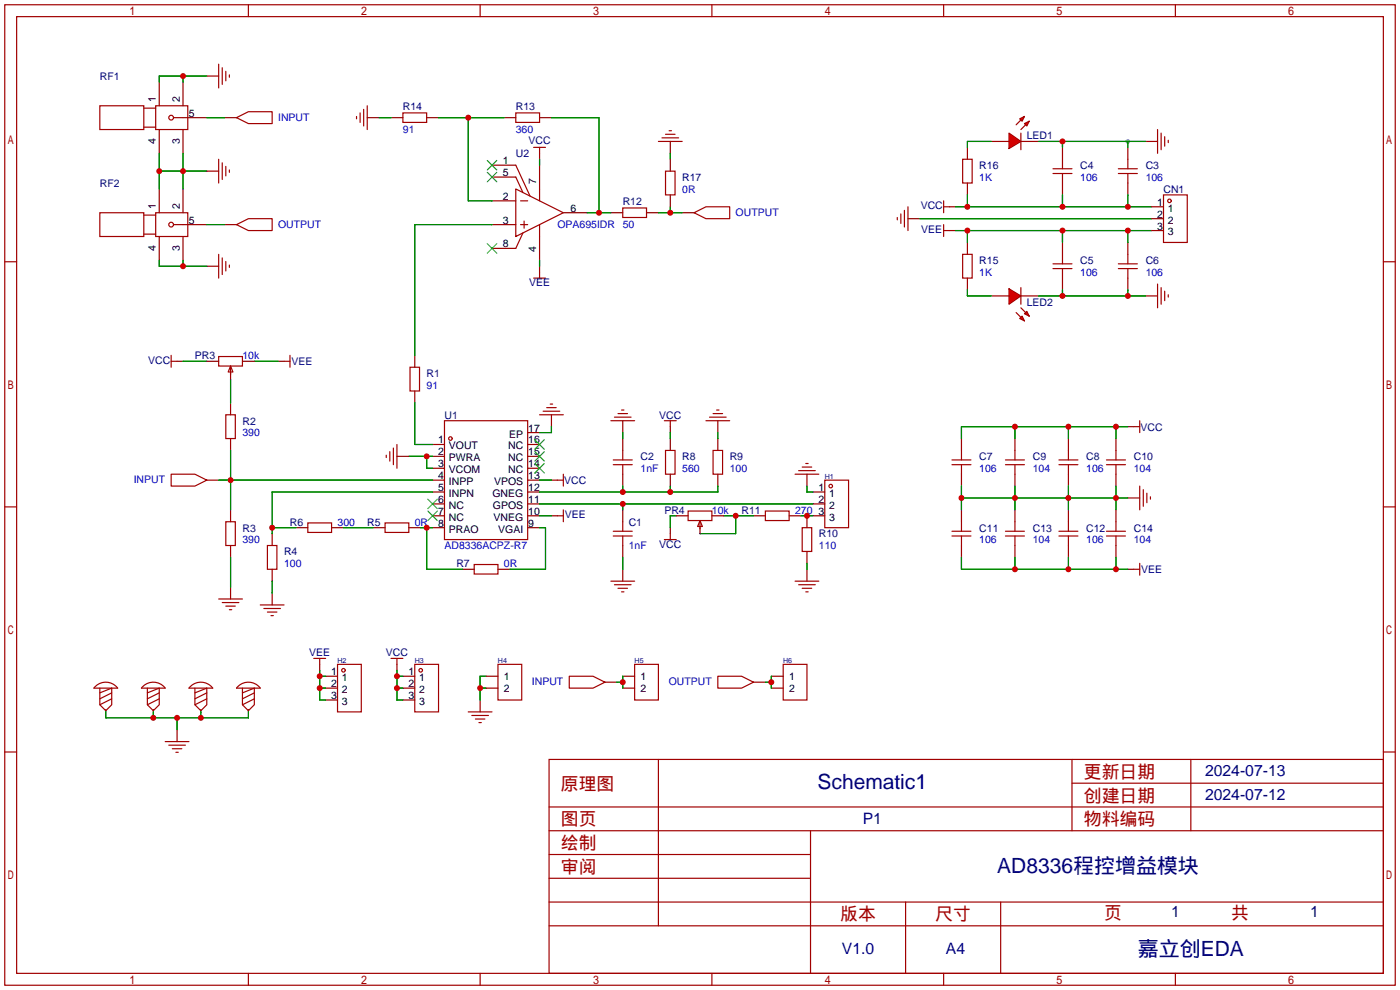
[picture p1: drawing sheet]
<svg xmlns="http://www.w3.org/2000/svg" width="299mm" height="212mm" viewBox="0 0 299 212" stroke-linecap="round" stroke-linejoin="round" font-family="sans-serif">
<circle cx="241" cy="30.2" r=".51" fill="#999"/>
<g fill="none" stroke="#a10000" stroke-width=".25">
<path d="M1 1h297.2v209.6h-297.2zM3.6 3.6h292.1v204.4h-292.1zM53.1 1v2.6M102.6 1v2.6M152.1 1v2.6M201.7 1v2.6M251.2 1v2.6M76.2 24.9v.5M77 24.1v2.1M77.7 23.4v3.5M78.5 22.6v5.1M86.1 24.1h5.1v2.1h-5.1z"/>
<path d="M110.2 24.1h5.1v2.1h-5.1zM110.2 37.8l1.6 3.3M110.2 35.3l3.1 6.6M114 31.5h2.6M115.3 31.5v1.3M140.7 30.2h5.1M141.5 29.5h3.5M142.2 28.7h2.1M143 27.9h.5M218.2 28.4v3.6M225 37.1h4.1M225 36.1h4.1"/>
<path d="M227.1 34v2.1M227.1 37.1v2M239 37.1h4.1M239 36.1h4.1M241 34v2.1M241 37.1v2M1 55.9h2.6M110.2 40.4l10.2 5.1-10.2 5zM111.3 42.9h1.5M111.3 48h1.5M111.8 49.8l-1.6 3.3M112 47.2v1.6"/>
<path d="M114 59.4h2.6M115.3 40.4v2.5M115.3 48v2.5M115.3 58.2v1.2M133.1 44.4h5.1v2.1h-5.1zM148.3 45.5l2.6-1.3h5.1v2.5h-5.1zM225 57.4h4.1M225 56.4h4.1M227.1 54.4v2M227.1 57.4v2M239 57.4h4.1M239 56.4h4.1"/>
<path d="M241 54.4v2M241 57.4v2M295.7 55.9h2.5M36.6 75.9v2.6M36.6 77.2h1.2M60.7 77.2h1.3M62 75.9v2.6M87.6 78.5h2.1v5.1h-2.1zM48.3 88.6h2v5.1h-2zM82.5 97.3v.5M83.3 96.5v2.1M84.1 95.8v3.5"/>
<path d="M84.8 95v5.1M95 89.9h17.8v25.4h-17.8zM115.3 88.6h5.1M116.1 87.9h3.5M116.8 87.1h2.1M117.6 86.4h.5M130.6 89.9h5M131.1 99.3h4M131.1 98.3h4M131.3 89.2h3.6M132.1 88.4h2M132.8 87.6h.5"/>
<path d="M133.1 96.3v2M133.1 99.3v2M142 89.9h2.5M142.2 96.3h2.1v5h-2.1zM143.3 89.9v1.3M150.9 89.9h5.1M151.6 89.2h3.6M152.4 96.3h2v5h-2zM152.4 88.4h2M153.2 87.6h.5M171.4 99.8h2.1M172.2 99.1h.5"/>
<path d="M1 108.3h2.6M36.6 101.3h5.1l2.5 1.3-2.5 1.3h-5.1zM48.3 111.5h2v5.1h-2zM57.1 116.6h2.1v5.1h-2.1zM65.8 111.8h5.1v2h-5.1zM82.3 111.8h5.1v2h-5.1zM119.1 110.2h1.3M119.1 102.6h1.3M120.4 101.3v2.6M120.4 109v2.5M131.1 114.6h4M131.1 113.5h4"/>
<path d="M133.1 111.5v2M133.1 114.6v2M142 115.3h2.5M143.3 114v1.3M163.6 109.2h5.1v2.1h-5.1zM169.9 101.3h5.1M170.7 100.6h3.5M171.4 112.8h2.1v5.1h-2.1zM176.3 102.6h5.1v10.2h-5.1zM295.7 108.3h2.5M46.7 128h5.1M47.5 128.8h3.6"/>
<path d="M48.3 129.5h2M49 130.3h.5M55.6 129.3h5.1M56.4 130h3.5M57.1 130.8h2.1M57.9 131.6h.5M101.3 120.6h5.1v2.1h-5.1zM130.6 124.2h5M131.3 125h3.6M132.1 125.7h2M132.8 126.5h.5M169.9 124.2h5.1"/>
<path d="M170.7 125h3.5M171.4 125.7h2.1M172.2 126.5h.5M1 160.7h2.6M117.3 162.3h178.4v45.7h-178.4zM117.3 177.5h178.4M117.3 172.5h178.4M140.7 162.3v35.6M173.2 177.5v30.5M229.1 162.3v15.2M229.1 167.4h66.6M254.5 162.3v15.2"/>
<path d="M295.7 160.7h2.5M117.3 182.6h55.9M117.3 197.9h178.4M117.3 192.8h178.4M117.3 187.7h55.9M193.5 192.8v15.2M213.9 192.8v15.2M53.1 208v2.6M102.6 208v2.6M152.1 208v2.6M201.7 208v2.6M251.2 208v2.6"/>
<circle cx="96.3" cy="93.7" r=".38"/>
<circle cx="177.5" cy="103.9" r=".38"/>
</g>
<g fill="none" stroke="#870000" stroke-width=".25">
<path d="M78.5 25.1h2.5M83.6 25.1h2.5M91.2 25.1h2.5M105.2 35.3h5M105.2 37.8h5M107.7 25.1h2.5M115.3 32.8v1.2M115.3 35.3v5.1M115.3 25.1h2.6M143.3 30.2v2.6M227.1 31.5v2.5M227.1 39.1v2.6"/>
<path d="M241 31.5v2.5M241 39.1v2.6M105.2 42.9h5M105.2 48h5M105.2 53.1h5M115.3 50.5v5.1M115.3 56.9v1.3M120.4 45.5h5.1M130.6 45.5h2.5M138.2 45.5h2.5M145.8 45.5h2.5M227.1 51.8v2.6"/>
<path d="M227.1 59.4v2.6M241 51.8v2.6M241 59.4v2.6M37.8 77.2h1.3M59.4 77.2h1.3M88.6 75.9v2.6M49.3 86.1v2.5M49.3 93.7v2.6M84.8 97.5h2.6M88.6 83.6v2.5M92.5 95h2.5M92.5 97.5h2.5"/>
<path d="M112.8 95h2.5M112.8 97.5h2.5M112.8 92.5h2.5M117.9 88.6v2.6M133.1 89.9v2.6M133.1 93.7v2.6M143.3 91.2v1.3M143.3 93.7v2.6M153.4 89.9v2.6M153.4 93.7v2.6M44.2 102.6h2.5M49.3 109v2.5"/>
<path d="M49.3 116.6v2.5M58.2 114v2.6M63.2 112.8h2.6M70.9 112.8h2.5M79.8 112.8h2.5M87.4 112.8h2.5M92.5 100.1h2.5M92.5 102.6h2.5M92.5 105.2h2.5M92.5 107.7h2.5M92.5 110.2h2.5M92.5 112.8h2.5"/>
<path d="M112.8 100.1h2.5M112.8 102.6h2.5M112.8 105.2h2.5M112.8 107.7h2.5M112.8 110.2h2.5M112.8 112.8h2.5M117.9 102.6h1.2M117.9 110.2h1.2M133.1 101.3v2.6M133.1 109v2.5M133.1 116.6v2.5M143.3 101.3v2.6"/>
<path d="M143.3 112.8v1.2M153.4 101.3v2.6M161 110.2h2.6M168.7 110.2h2.5M172.5 101.3v2.6M172.5 110.2v2.6M172.5 117.9v2.5M173.7 105.2h2.6M173.7 107.7h2.6M173.7 110.2h2.6M49.3 125.5v2.5M58.2 121.7v2.5"/>
<path d="M58.2 126.7v2.6M98.8 121.7h2.5M106.4 121.7h2.6M133.1 121.7v2.5M172.5 121.7v2.5"/>
</g>
<g fill="none" stroke="#3c3" stroke-width=".25">
<path d="M104.1 34.3l2.1 2M104.1 36.8l2.1 2.1M106.2 34.3l-2.1 2M106.2 36.8l-2.1 2.1M104.1 52.1l2.1 2M106.2 52.1l-2.1 2M114.3 99.1l2 2M114.3 96.5l2 2.1M114.3 94l2 2M116.3 99.1l-2 2M116.3 96.5l-2 2.1M116.3 94l-2 2"/>
<path d="M91.4 106.7l2.1 2M91.4 109.2l2.1 2.1M93.5 106.7l-2.1 2M93.5 109.2l-2.1 2.1"/>
</g>
<g fill="none" stroke="#008700" stroke-width=".25">
<path d="M81 25.1h2.6M93.7 25.1h14M100.1 25.1v17.8h5.1M115.3 34v1.3M117.9 25.1h10.1v20.4M143.3 32.8v1.2M105.2 48h-16.6v27.9M115.3 55.6v1.3M125.5 45.5h5.1M140.7 45.5h5.1M143.3 44.2v1.3M39.1 77.2h5.1"/>
<path d="M54.4 77.2h5M49.3 81v5.1M49.3 96.3v12.7M87.4 97.5h5.1M88.6 86.1v8.9h3.9M91.2 97.5v2.6h1.3M117.9 91.2v1.3h-2.6M133.1 92.5v1.2M143.3 92.5v1.2M153.4 92.5v1.2M46.7 102.6h45.8M49.3 119.1v6.4"/>
<path d="M58.2 112.8h5M73.4 112.8h6.4M89.9 112.8h2.6M91.2 112.8v8.9h7.6M92.5 105.2h-34.3v8.8M115.3 102.6h2.6M115.3 112.8h1.3v8.9h-7.6M115.3 110.2h2.6M133.1 103.9v1.3M133.1 119.1v2.6M143.3 103.9v1.3M144.5 110.2h-1.2v2.6"/>
<path d="M153.4 103.9v1.3h-38.1M154.7 110.2h6.3M157.2 110.2v3.8h-7.6M172.5 103.9v1.3h1.2M58.2 124.2v2.5M172.5 120.4v1.3"/>
</g>
<g fill="#f00" stroke="#a10000" stroke-width=".25">
<path d="M215.6 28.4l2.6 1.8-2.6 1.6z"/>
<path d="M217.9 25.4l1-.5-.5 1z"/>
<path d="M218.9 26.4l1.1-.5-.5 1z"/>
</g>
<path d="M218.2 25.7l-1 1M219.2 26.7l-1 1M218.2 61.5v3.5" fill="none" stroke="#a10000" stroke-width=".25"/>
<path d="M211.8 30.2h3.8M218.2 30.2h3.8" fill="none" stroke="#870000" stroke-width=".25"/>
<g fill="#f00" stroke="#a10000" stroke-width=".25">
<path d="M215.6 61.7l2.6 1.5-2.6 1.8z"/>
<path d="M217.9 68.1l.5-.5 .5 1z"/>
<path d="M218.9 67.1l.6-.6 .5 1.1z"/>
</g>
<g fill="none" stroke="#a10000" stroke-width=".25">
<path d="M46.7 13.7v5.1M47.5 14.5v3.5M48.3 15.2v2.1M49 16v.5M21.3 22.6h9.4v5.1h-9.4zM30.7 23.1h2.6M30.7 27.2h2.6M33.3 22.6h6.8v5.1h-6.8zM37.1 25.1h2M46.7 34v5.1M47.5 34.8v3.6M48.3 35.6v2"/>
<path d="M49 36.3v.5M50.5 25.1l2.6-1.2h5.1v2.5h-5.1zM142.2 36.6h2.1v5.1h-2.1zM205.7 34h2.1v5.1h-2.1zM247.4 27.7v5.1M248.2 28.4v3.6M248.9 29.2v2M249.7 30v.5M21.3 45.5h9.4v5h-9.4zM30.7 46h2.6M30.7 50h2.6M33.3 45.5h6.8v5h-6.8z"/>
<path d="M37.1 48h2M46.7 54.4v5M47.5 55.1v3.6M48.3 55.9v2M49 56.6v.6M50.5 48l2.6-1.3h5.1v2.6h-5.1zM191.8 46.5v.5M192.5 45.7v2.1M193.3 45v3.5M194.1 44.2v5.1M201.7 42.9v2.6M201.7 48v2.5"/>
<path d="M201.7 44.2h1.2M201.7 49.3h1.2M205.7 54.4h2.1v5h-2.1zM248.7 41.7h5v10.1h-5zM46.7 76.2h5.1v2h-5.1zM49.3 78.2l.5 1.3h-1zM49.3 78.5v1.5M217.2 66.8l1 1M218.2 65.8l1 1M247.4 60.7v5.1M248.2 61.5v3.5M248.9 62.2v2.1"/>
<path d="M249.7 63v.5M203.5 99.3h4M203.5 98.3h4M205.5 96.3v2M205.5 99.3v2M214.9 99.3h4M214.9 98.3h4M216.9 96.3v2M216.9 99.3v2M226.3 99.3h4.1M226.3 98.3h4.1M228.3 96.3v2"/>
<path d="M228.3 99.3v2M236.5 99.3h4M236.5 98.3h4M238.5 96.3v2M238.5 99.3v2M242.3 91.2h1.3M243.6 89.9v2.6M147.1 109.2h5v2.1h-5zM149.6 111.3l.5 1.2h-1zM149.6 111.5v1.5M203.5 114.6h4M203.5 113.5h4"/>
<path d="M205.5 111.5v2M205.5 114.6v2M214.9 114.6h4M214.9 113.5h4M216.9 111.5v2M216.9 114.6v2M226.3 114.6h4.1M226.3 113.5h4.1M228.3 111.5v2M228.3 114.6v2M236.5 114.6h4M236.5 113.5h4"/>
<path d="M238.5 111.5v2M238.5 114.6v2M243.6 103.9v5.1M244.3 104.6v3.6M245.1 105.4v2M245.9 106.2v.5M242.3 121.7h1.3M243.6 120.4v2.5M20.5 146.6a3.2 3.2 0 0 1 4.6 .5h-5zM21.3 147.1v3.5l1.3 1.3 1.3-1.3v-3.5l-2.6 1M23.9 148.1l-2.6 1.3M23.9 149.4l-2.6 1.2"/>
<path d="M30.7 146.6a3.2 3.2 0 0 1 4.6 .5h-5.1zM31.5 147.1v3.5l1.3 1.3 1.2-1.3v-3.5l-2.5 1M34 148.1l-2.5 1.3M34 149.4l-2.5 1.2M35.3 158.5h5.1M36.1 159.3h3.5M40.8 146.6a3.2 3.2 0 0 1 4.7 .5h-5.1zM41.7 147.1v3.5l1.2 1.3 1.3-1.3v-3.5l-2.5 1M44.2 148.1l-2.5 1.3M44.2 149.4l-2.5 1.2M51 146.6a3.2 3.2 0 0 1 4.6 .5h-5.1zM51.8 147.1v3.5l1.3 1.3 1.3-1.3v-3.5l-2.6 1"/>
<path d="M54.4 148.1l-2.6 1.3M54.4 149.4l-2.6 1.2M67.1 140.7h2.5M68.3 140.7v1.3M72.1 142h5.1v10.1h-5.1zM83.6 140.7h2.5M84.8 140.7v1.3M88.6 142h5.1v10.1h-5.1zM100.1 152.1h5.1M100.8 152.9h3.6M101.6 153.7h2M102.4 154.4h.5"/>
<path d="M106.4 142h5.1v7.6h-5.1zM121.7 144.5h5l2.6 1.3-2.6 1.3h-5zM135.6 142h5.1v7.6h-5.1zM153.4 144.5h5.1l2.5 1.3-2.5 1.3h-5.1zM167.4 142h5.1v7.6h-5.1zM36.8 160h2.1M37.6 160.8h.5"/>
<circle cx="36.6" cy="25.1" r=".51"/>
<circle cx="36.6" cy="48" r=".51"/>
<circle cx="249.9" cy="42.9" r=".38"/>
<circle cx="73.4" cy="143.3" r=".38"/>
<circle cx="89.9" cy="143.3" r=".38"/>
</g>
<g fill="none" stroke="#870000" stroke-width=".25">
<path d="M34 17.5v5.1M39.1 17.5v5.1M44.2 16.3h2.5M34 27.7v5.1M39.1 27.7v5.1M39.1 25.1h5.1M44.2 36.6h2.5M48 25.1h2.5M143.3 34v2.6M206.8 31.5v2.5M206.8 39.1v2.6M244.9 30.2h2.5"/>
<path d="M34 40.4v5.1M34 50.5v5.1M39.1 40.4v5.1M39.1 50.5v5.1M39.1 48h5.1M44.2 56.9h2.5M48 48h2.5M143.3 41.7v2.5M194.1 46.7h2.5M202.9 44.2h1.3M202.9 49.3h1.3M206.8 51.8v2.6"/>
<path d="M206.8 59.4v2.6M246.1 44.2h2.6M246.1 49.3h2.6M246.1 46.7h2.6M44.2 77.2h2.5M49.3 79.8v1.2M51.8 77.2h2.6M211.8 63.2h3.8M218.2 63.2h3.8M244.9 63.2h2.5M205.5 93.7v2.6M216.9 93.7v2.6"/>
<path d="M228.3 93.7v2.6M238.5 93.7v2.6M241 91.2h1.3M144.5 110.2h2.6M149.6 112.8v1.2M152.1 110.2h2.6M205.5 101.3v2.6M205.5 109v2.5M205.5 116.6v2.5M216.9 101.3v2.6M216.9 109v2.5M216.9 116.6v2.5"/>
<path d="M228.3 101.3v2.6M228.3 109v2.5M228.3 116.6v2.5M238.5 101.3v2.6M238.5 109v2.5M238.5 116.6v2.5M241 106.4h2.6M241 121.7h1.3M22.6 151.6v.5M32.8 151.6v.5M37.8 156v2.5M42.9 151.6v.5"/>
<path d="M53.1 151.6v.5M68.3 142v1.3M69.6 144.5h2.5M69.6 147.1h2.5M69.6 149.6h2.5M84.8 142v1.3M86.1 144.5h2.5M86.1 147.1h2.5M86.1 149.6h2.5M102.6 149.6v2.5M103.9 144.5h2.5M103.9 147.1h2.5"/>
<path d="M129.3 145.8h2.5M133.1 144.5h2.5M133.1 147.1h2.5M161 145.8h2.6M164.8 144.5h2.6M164.8 147.1h2.6"/>
</g>
<g fill="none" stroke="#008700" stroke-width=".25">
<path d="M39.1 16.3v1.2M44.2 16.3h-10.2v1.2M34 36.6h10.2M34 32.8v7.6M39.1 32.8v7.6M44.2 25.1h3.8M211.8 30.2h-5v1.3M222 30.2h22.9M227.1 30.2v1.3M241 30.2v1.3M34 55.6v1.3h10.2M39.1 55.6v1.3"/>
<path d="M44.2 48h3.8M196.6 46.7h49.5M204.2 44.2h41.9M204.2 49.3h41.9M206.8 41.7v2.5M206.8 49.3v2.5M227.1 41.7v2.5M227.1 49.3v2.5M241 41.7v2.5M241 49.3v2.5M206.8 62v1.2h5M222 63.2h22.9"/>
<path d="M227.1 62v1.2M241 62v1.2M216.9 91.2v2.5M228.3 91.2v2.5M238.5 91.2v2.5M241 91.2h-35.5v2.5M115.3 107.7h58.4M133.1 107.7v1.3M171.2 110.2h2.5M205.5 103.9v5.1M205.5 119.1v2.6h35.5M205.5 106.4h35.5"/>
<path d="M216.9 103.9v5.1M216.9 119.1v2.6M228.3 103.9v5.1M228.3 119.1v2.6M238.5 103.9v5.1M238.5 119.1v2.6M22.6 152.1v1.3h30.5v-1.3M32.8 152.1v1.3M37.8 153.4v2.6M42.9 152.1v1.3M68.3 144.5h1.3M68.3 147.1h1.3"/>
<path d="M68.3 143.3v6.3h1.3M84.8 144.5h1.3M84.8 147.1h1.3M84.8 143.3v6.3h1.3M102.6 147.1h1.3M103.9 144.5h-1.3v5.1M131.8 145.8h1.3M133.1 144.5v2.6M163.6 145.8h1.2M164.8 144.5v2.6"/>
</g>
<g fill="#c00">
<circle cx="49.3" cy="102.6" r=".63"/>
<circle cx="58.2" cy="112.8" r=".63"/>
<circle cx="91.2" cy="112.8" r=".63"/>
<circle cx="143.3" cy="105.2" r=".63"/>
<circle cx="133.1" cy="105.2" r=".63"/>
<circle cx="157.2" cy="110.2" r=".63"/>
<circle cx="128" cy="45.5" r=".63"/>
<circle cx="143.3" cy="45.5" r=".63"/>
<circle cx="100.1" cy="25.1" r=".63"/>
<circle cx="91.2" cy="97.5" r=".63"/>
<circle cx="227.1" cy="30.2" r=".63"/>
<circle cx="206.8" cy="44.2" r=".63"/>
<circle cx="227.1" cy="44.2" r=".63"/>
<circle cx="241" cy="44.2" r=".63"/>
<circle cx="206.8" cy="49.3" r=".63"/>
<circle cx="227.1" cy="49.3" r=".63"/>
<circle cx="241" cy="49.3" r=".63"/>
<circle cx="241" cy="63.2" r=".63"/>
<circle cx="227.1" cy="63.2" r=".63"/>
<circle cx="216.9" cy="121.7" r=".63"/>
<circle cx="228.3" cy="121.7" r=".63"/>
<circle cx="238.5" cy="121.7" r=".63"/>
<circle cx="238.5" cy="106.4" r=".63"/>
<circle cx="228.3" cy="106.4" r=".63"/>
<circle cx="216.9" cy="106.4" r=".63"/>
<circle cx="205.5" cy="106.4" r=".63"/>
<circle cx="216.9" cy="91.2" r=".63"/>
<circle cx="228.3" cy="91.2" r=".63"/>
<circle cx="238.5" cy="91.2" r=".63"/>
<circle cx="39.1" cy="36.6" r=".63"/>
<circle cx="34" cy="36.6" r=".63"/>
<circle cx="39.1" cy="56.9" r=".63"/>
<circle cx="39.1" cy="16.3" r=".63"/>
<circle cx="37.8" cy="153.4" r=".63"/>
<circle cx="42.9" cy="153.4" r=".63"/>
<circle cx="32.8" cy="153.4" r=".63"/>
<circle cx="102.6" cy="147.1" r=".63"/>
<circle cx="84.8" cy="144.5" r=".63"/>
<circle cx="84.8" cy="147.1" r=".63"/>
<circle cx="68.3" cy="144.5" r=".63"/>
<circle cx="68.3" cy="147.1" r=".63"/>
<circle cx="164.8" cy="145.8" r=".63"/>
<circle cx="133.1" cy="145.8" r=".63"/>
<circle cx="172.5" cy="110.2" r=".63"/>
<circle cx="133.1" cy="107.7" r=".63"/>
</g>
<g font-size="4.5" fill="#000080">
<text x="174.7" y="168.7">Schematic1</text>
<text x="213.2" y="186.5">AD8336程控增益模块</text>
<text x="243.2" y="204.3">嘉立创EDA</text>
</g>
<g font-size="3.8" fill="#a00000">
<text x="231.6" y="166.2">更新日期</text>
<text x="119.9" y="168.8">原理图</text>
<text x="231.6" y="171.3">创建日期</text>
<text x="119.9" y="176.4">图页</text>
<text x="231.6" y="176.4">物料编码</text>
<text x="119.9" y="181.5">绘制</text>
<text x="119.9" y="186.6">审阅</text>
<text x="179.6" y="196.7">版本</text>
<text x="199.9" y="196.7">尺寸</text>
<text x="236" y="196.5">页</text>
<text x="263.1" y="196.5">共</text>
</g>
<g font-size="3.4" fill="#000080">
<text x="257.6" y="165.9">2024-07-13</text>
<text x="257.6" y="170.9">2024-07-12</text>
<text x="184.4" y="176">P1</text>
<text x="250.3" y="196.1">1</text>
<text x="280" y="196.1">1</text>
<text x="179.9" y="204">V1.0</text>
<text x="202.2" y="204">A4</text>
</g>
<g font-size="2.2" fill="#000080">
<text x="21.3" y="17.1">RF1</text>
<text x="86.1" y="23.4">R14</text>
<text x="110.2" y="23.4">R13</text>
<text x="219.5" y="29.8">LED1</text>
<text x="110.2" y="33.6">U2</text>
<text x="112.9" y="30.7">VCC</text>
<text x="21.3" y="39.9">RF2</text>
<text x="145.8" y="38.7">R17</text>
<text x="209.3" y="36.1">R16</text>
<text x="230.9" y="36.1">C4</text>
<text x="244.9" y="36.1">C3</text>
<text x="248.7" y="41.2">CN1</text>
<text x="133.1" y="43.7">R12</text>
<text x="196.8" y="44.7">VCC</text>
<text x="196.9" y="49.8">VEE</text>
<text x="209.3" y="56.4">R15</text>
<text x="230.9" y="56.4">C5</text>
<text x="244.9" y="56.4">C6</text>
<text x="113.1" y="61.2">VEE</text>
<text x="219.5" y="65.3">LED2</text>
<text x="31.7" y="77.7">VCC</text>
<text x="41.7" y="76.8">PR3</text>
<text x="62.3" y="78">VEE</text>
<text x="91.2" y="80.6">R1</text>
<text x="95" y="89.5">U1</text>
<text x="140.9" y="89.5">VCC</text>
<text x="51.8" y="90.7">R2</text>
<text x="243.8" y="92">VCC</text>
<text x="136.9" y="98.4">C2</text>
<text x="145.8" y="98.4">R8</text>
<text x="156" y="98.4">R9</text>
<text x="209.3" y="98.4">C7</text>
<text x="220.7" y="98.4">C9</text>
<text x="232.2" y="98.4">C8</text>
<text x="242.3" y="98.4">C10</text>
<text x="120.6" y="103.4">VCC</text>
<text x="51.8" y="113.6">R3</text>
<text x="62" y="112.3">R6</text>
<text x="78.5" y="112.3">R5</text>
<text x="120.7" y="110.8">VEE</text>
<text x="134.4" y="112.3">C1</text>
<text x="142" y="109.8">PR4</text>
<text x="158.5" y="109.8">R11</text>
<text x="209.3" y="113.6">C11</text>
<text x="220.7" y="113.6">C13</text>
<text x="232.2" y="113.6">C12</text>
<text x="242.3" y="113.6">C14</text>
<text x="60.7" y="118.7">R4</text>
<text x="140.9" y="117.1">VCC</text>
<text x="175" y="114.9">R10</text>
<text x="97.5" y="121.2">R7</text>
<text x="243.9" y="122.5">VEE</text>
<text x="66.1" y="140.3">VEE</text>
<text x="82.5" y="140.3">VCC</text>
</g>
<g font-size="2.2">
<text x="33.3" y="21.8" transform="rotate(-90 33.3 21.8)">1</text>
<text x="38.4" y="21.8" transform="rotate(-90 38.4 21.8)">2</text>
<text x="40.4" y="24.9">5</text>
<text x="33.3" y="30.7" transform="rotate(-90 33.3 30.7)">4</text>
<text x="38.4" y="30.7" transform="rotate(-90 38.4 30.7)">3</text>
<text x="107.5" y="35.1">1</text>
<text x="107.5" y="37.6">5</text>
<text x="114.6" y="39.3" transform="rotate(-90 114.6 39.3)">7</text>
<text x="33.3" y="44.7" transform="rotate(-90 33.3 44.7)">1</text>
<text x="38.4" y="44.7" transform="rotate(-90 38.4 44.7)">2</text>
<text x="40.4" y="47.8">5</text>
<text x="107.5" y="42.7">2</text>
<text x="107.5" y="47.8">3</text>
<text x="121.9" y="45.3">6</text>
<text x="247.3" y="44">1</text>
<text x="247.3" y="46.5">2</text>
<text x="249.6" y="45.3">1</text>
<text x="249.6" y="47.8">2</text>
<text x="33.3" y="53.5" transform="rotate(-90 33.3 53.5)">4</text>
<text x="38.4" y="53.5" transform="rotate(-90 38.4 53.5)">3</text>
<text x="107.5" y="52.9">8</text>
<text x="114.6" y="53.8" transform="rotate(-90 114.6 53.8)">4</text>
<text x="247.3" y="49.1">3</text>
<text x="249.6" y="50.3">3</text>
<text x="93.6" y="94.8">1</text>
<text x="108.8" y="93.5">EP</text>
<text x="112.9" y="94.8">16</text>
<text x="112.9" y="92.2">17</text>
<text x="93.6" y="97.3">2</text>
<text x="93.6" y="99.9">3</text>
<text x="95.9" y="96.1">VOUT</text>
<text x="95.9" y="98.6">PWRA</text>
<text x="95.9" y="101.1">VCOM</text>
<text x="108.6" y="101.1">NC</text>
<text x="108.6" y="98.6">NC</text>
<text x="108.6" y="96.1">NC</text>
<text x="112.9" y="99.9">14</text>
<text x="112.9" y="97.3">15</text>
<text x="93.6" y="102.4">4</text>
<text x="93.6" y="104.9">5</text>
<text x="93.6" y="107.5">6</text>
<text x="95.9" y="103.7">INPP</text>
<text x="95.9" y="106.2">INPN</text>
<text x="105.2" y="106.2">GNEG</text>
<text x="105.6" y="103.7">VPOS</text>
<text x="112.9" y="107.5">11</text>
<text x="112.9" y="104.9">12</text>
<text x="112.9" y="102.4">13</text>
<text x="174.9" y="104.9">1</text>
<text x="174.9" y="107.5">2</text>
<text x="177.2" y="106.2">1</text>
<text x="93.6" y="110">7</text>
<text x="93.6" y="112.6">8</text>
<text x="95.9" y="108.8">NC</text>
<text x="95.9" y="111.3">NC</text>
<text x="95.9" y="113.8">PRAO</text>
<text x="105.4" y="108.8">GPOS</text>
<text x="105.5" y="111.3">VNEG</text>
<text x="106.5" y="113.8">VGAI</text>
<text x="112.9" y="112.6">9</text>
<text x="112.9" y="110">10</text>
<text x="174.9" y="110">3</text>
<text x="177.2" y="108.8">2</text>
<text x="177.2" y="111.3">3</text>
<text x="70.8" y="144.3">1</text>
<text x="70.8" y="146.9">2</text>
<text x="70.8" y="149.4">3</text>
<text x="73.1" y="145.6">1</text>
<text x="73.1" y="148.1">2</text>
<text x="87.3" y="144.3">1</text>
<text x="87.3" y="146.9">2</text>
<text x="87.3" y="149.4">3</text>
<text x="89.6" y="145.6">1</text>
<text x="89.6" y="148.1">2</text>
<text x="107.7" y="145.3">1</text>
<text x="107.7" y="147.9">2</text>
<text x="136.9" y="145.3">1</text>
<text x="136.9" y="147.9">2</text>
<text x="168.7" y="145.3">1</text>
<text x="168.7" y="147.9">2</text>
<text x="73.1" y="150.7">3</text>
<text x="89.6" y="150.7">3</text>
</g>
<g font-size="2.2" fill="#00f">
<text x="59.4" y="25.8">INPUT</text>
<text x="86.1" y="28.5">91</text>
<text x="110.2" y="28.5">360</text>
<text x="145.8" y="41.2">0R</text>
<text x="209.3" y="38.7">1K</text>
<text x="230.9" y="38.7">106</text>
<text x="244.9" y="38.7">106</text>
<text x="157.2" y="46.1">OUTPUT</text>
<text x="59.4" y="48.7">OUTPUT</text>
<text x="119.1" y="48.8">OPA695IDR</text>
<text x="133.1" y="48.8">50</text>
<text x="209.3" y="59">1K</text>
<text x="230.9" y="59">106</text>
<text x="244.9" y="59">106</text>
<text x="51.8" y="76.8">10k</text>
<text x="91.2" y="83.1">91</text>
<text x="51.8" y="93.3">390</text>
<text x="136.9" y="100.9">1nF</text>
<text x="145.8" y="100.9">560</text>
<text x="156" y="100.9">100</text>
<text x="209.3" y="100.9">106</text>
<text x="220.7" y="100.9">104</text>
<text x="232.2" y="100.9">106</text>
<text x="242.3" y="100.9">104</text>
<text x="28.6" y="103.3">INPUT</text>
<text x="72.1" y="112.3">300</text>
<text x="88.6" y="112.3">0R</text>
<text x="152.1" y="109.8">10k</text>
<text x="169.9" y="109.8">270</text>
<text x="51.8" y="116.1">390</text>
<text x="95" y="117.4">AD8336ACPZ-R7</text>
<text x="134.4" y="117.4">1nF</text>
<text x="175" y="117.4">110</text>
<text x="209.3" y="116.1">106</text>
<text x="220.7" y="116.1">104</text>
<text x="232.2" y="116.1">106</text>
<text x="242.3" y="116.1">104</text>
<text x="60.7" y="121.2">100</text>
<text x="107.7" y="121.2">0R</text>
<text x="113.7" y="146.5">INPUT</text>
<text x="142.9" y="146.5">OUTPUT</text>
</g>
<g font-size="1.5" fill="#000080">
<text x="176.3" y="102.3">H1</text>
<text x="72.1" y="141.7">H2</text>
<text x="88.6" y="141.7">H3</text>
<text x="106.4" y="141.7">H4</text>
<text x="135.6" y="141.7">H5</text>
<text x="167.4" y="141.7">H6</text>
</g>
</svg>
